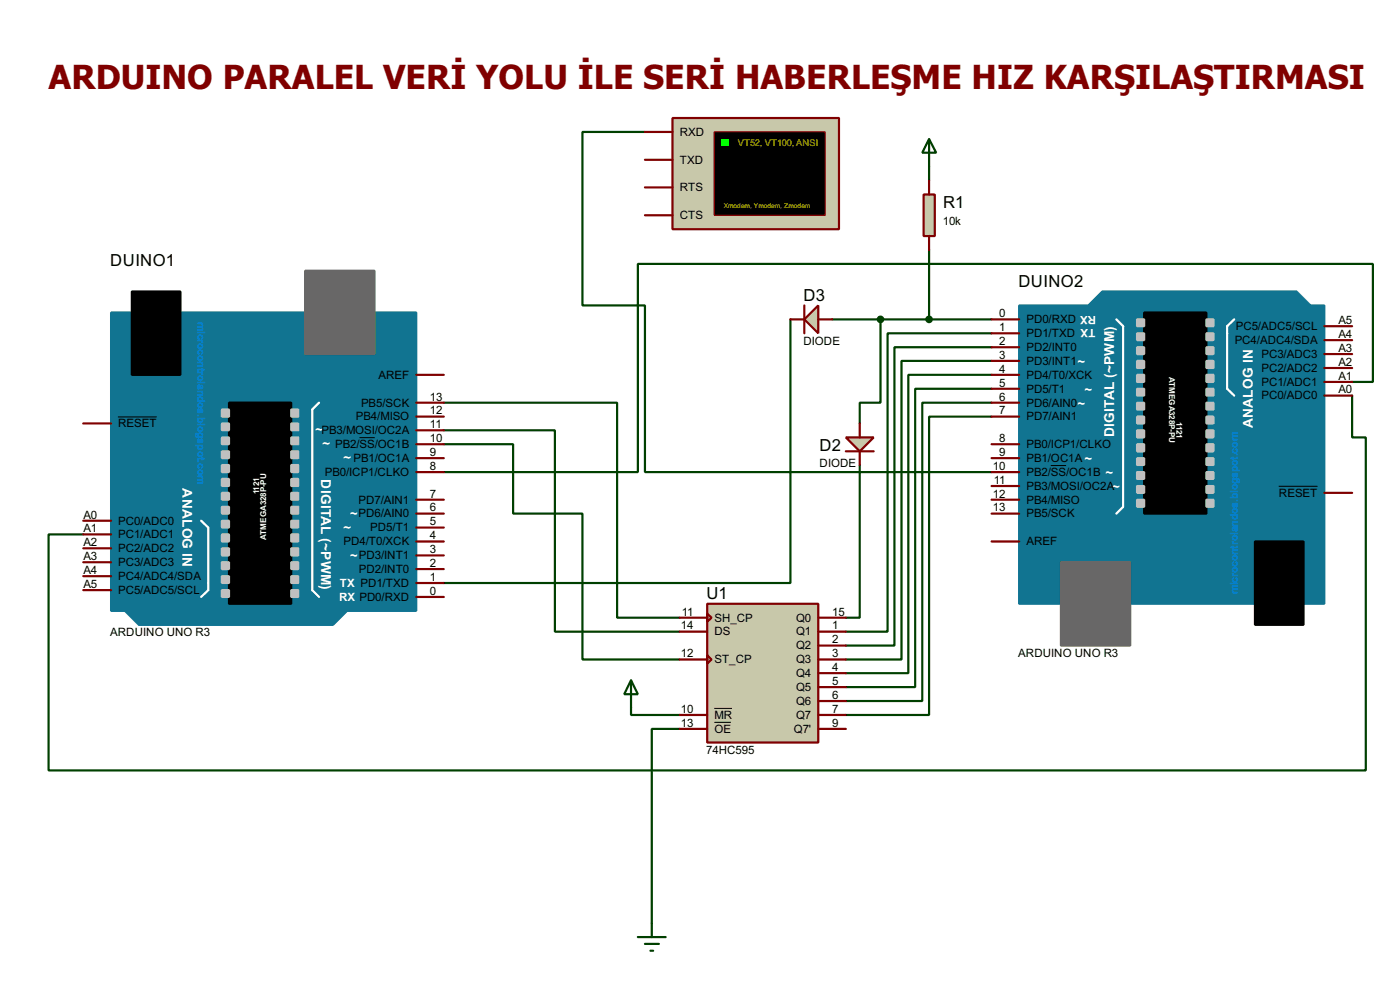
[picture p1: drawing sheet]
<svg xmlns="http://www.w3.org/2000/svg" width="256mm" height="180mm" viewBox="0 0 256 180" stroke-linecap="round" stroke-linejoin="round" font-family="sans-serif">
<g fill="none" stroke="#004000" stroke-width=".4">
<path d="M118.2 24.2h-11.5v31.7h11.5v30.5h63.5M170.2 30.5v2.6M144.8 58.5v48.2h-63.5M152.5 58.5h29.2M161.3 58.5v15.2h-3.8v3.8M170.2 45.8v12.7M81.3 73.7h31.8v39.4h11.4M81.3 78.8h20.4v36.8h22.8M181.7 61h-19.1v54.6h-7.6M181.7 63.6h-17.8v54.6h-8.9M181.7 66.1h-16.5v54.6h-10.2M181.7 68.6h-15.3v54.6h-11.4"/>
<path d="M181.7 71.2h-14v54.6h-12.7M181.7 73.7h-12.7v54.6h-14M181.7 76.3h-11.5v54.6h-15.2M247.7 69.9h3.8v-21.6h-134.6v38.1h-35.6M247.7 72.4v7.7h2.5v60.9h-241.3v-43.2h6.4M81.3 81.3h12.7v12.7h12.7v26.7h17.8M157.5 85.1v28h-2.5M115.6 129.6v1.3h8.9M124.5 133.4h-5.1v35.6"/>
</g>
<g fill="#117491" stroke="#117491" stroke-width=".4">
<path d="M22.9 111.8h40.7l-2.6 2.6h-35.5z" fill-rule="evenodd"/>
<path d="M202 53.4h35.5l2.6 2.5h-40.7z" fill-rule="evenodd"/>
</g>
<g fill="#117491" stroke="#117491" stroke-width=".4">
<path d="M20.4 57.2h55.9v54.6h-55.9z"/>
<path d="M186.7 55.9h55.9v54.6h-55.9z"/>
</g>
<g fill="#686767" stroke="#686767" stroke-width=".4">
<path d="M55.9 49.6h12.7v15.2h-12.7z"/>
<path d="M194.4 102.9h12.7v15.3h-12.7z"/>
</g>
<path d="M24.2 53.4h8.9v15.2h-8.9zM209.6 57.2h11.4v36.8h-11.4zM42 73.7h11.4v36.8h-11.4zM229.9 99.1h8.9v15.3h-8.9z" fill="#000" stroke="#000" stroke-width=".4"/>
<path d="M204.5 58.5l1.3 1.2v33.1l-1.3 1.2M226.1 58.5l-1.3 1.2v11.5l1.3 1.2M58.5 73.7l-1.3 1.3v33l1.3 1.3M36.9 95.3l1.3 1.3v11.4l-1.3 1.3" fill="none" stroke="#fff" stroke-width=".4"/>
<g fill="#c0c0c0" stroke="#c0c0c0" stroke-width=".4">
<path d="M53.4 75h1.3v1.3h-1.3z"/>
<path d="M53.4 77.5h1.3v1.3h-1.3z"/>
<path d="M53.4 80.1h1.3v1.2h-1.3z"/>
<path d="M53.4 82.6h1.3v1.3h-1.3z"/>
<path d="M53.4 85.1h1.3v1.3h-1.3z"/>
<path d="M53.4 87.7h1.3v1.3h-1.3z"/>
<path d="M53.4 90.2h1.3v1.3h-1.3z"/>
<path d="M53.4 92.8h1.3v1.2h-1.3z"/>
<path d="M53.4 95.3h1.3v1.3h-1.3z"/>
<path d="M53.4 97.8h1.3v1.3h-1.3z"/>
<path d="M53.4 100.4h1.3v1.3h-1.3z"/>
<path d="M53.4 102.9h1.3v1.3h-1.3z"/>
<path d="M53.4 105.5h1.3v1.2h-1.3z"/>
<path d="M53.4 108h1.3v1.3h-1.3z"/>
<path d="M40.7 75h1.3v1.3h-1.3z"/>
<path d="M40.7 77.5h1.3v1.3h-1.3z"/>
<path d="M40.7 80.1h1.3v1.2h-1.3z"/>
<path d="M40.7 82.6h1.3v1.3h-1.3z"/>
<path d="M40.7 85.1h1.3v1.3h-1.3z"/>
<path d="M40.7 87.7h1.3v1.3h-1.3z"/>
<path d="M40.7 90.2h1.3v1.3h-1.3z"/>
<path d="M40.7 92.8h1.3v1.2h-1.3z"/>
<path d="M40.7 95.3h1.3v1.3h-1.3z"/>
<path d="M40.7 97.8h1.3v1.3h-1.3z"/>
<path d="M40.7 100.4h1.3v1.3h-1.3z"/>
<path d="M40.7 102.9h1.3v1.3h-1.3z"/>
<path d="M40.7 105.5h1.3v1.2h-1.3z"/>
<path d="M40.7 108h1.3v1.3h-1.3z"/>
<path d="M208.3 91.5h1.3v1.3h-1.3z"/>
<path d="M208.3 89h1.3v1.2h-1.3z"/>
<path d="M208.3 86.4h1.3v1.3h-1.3z"/>
<path d="M208.3 83.9h1.3v1.2h-1.3z"/>
<path d="M208.3 81.3h1.3v1.3h-1.3z"/>
<path d="M208.3 78.8h1.3v1.3h-1.3z"/>
<path d="M208.3 76.3h1.3v1.2h-1.3z"/>
<path d="M208.3 73.7h1.3v1.3h-1.3z"/>
<path d="M208.3 71.2h1.3v1.2h-1.3z"/>
<path d="M208.3 68.6h1.3v1.3h-1.3z"/>
<path d="M208.3 66.1h1.3v1.3h-1.3z"/>
<path d="M208.3 63.6h1.3v1.2h-1.3z"/>
<path d="M208.3 61h1.3v1.3h-1.3z"/>
<path d="M208.3 58.5h1.3v1.2h-1.3z"/>
<path d="M221 91.5h1.3v1.3h-1.3z"/>
<path d="M221 89h1.3v1.2h-1.3z"/>
<path d="M221 86.4h1.3v1.3h-1.3z"/>
<path d="M221 83.9h1.3v1.2h-1.3z"/>
<path d="M221 81.3h1.3v1.3h-1.3z"/>
<path d="M221 78.8h1.3v1.3h-1.3z"/>
<path d="M221 76.3h1.3v1.2h-1.3z"/>
<path d="M221 73.7h1.3v1.3h-1.3z"/>
<path d="M221 71.2h1.3v1.2h-1.3z"/>
<path d="M221 68.6h1.3v1.3h-1.3z"/>
<path d="M221 66.1h1.3v1.3h-1.3z"/>
<path d="M221 63.6h1.3v1.2h-1.3z"/>
<path d="M221 61h1.3v1.3h-1.3z"/>
<path d="M221 58.5h1.3v1.2h-1.3z"/>
</g>
<g fill="none" stroke="#800000" stroke-width=".4">
<path d="M181.7 58.5h5M242.6 59.7h5.1M15.3 77.5h5.1M76.3 78.8h5M76.3 76.3h5M76.3 73.7h5M76.3 68.6h5M181.7 76.3h5M181.7 73.7h5M181.7 68.6h5M181.7 61h5M181.7 63.6h5"/>
<path d="M181.7 66.1h5M181.7 71.2h5M242.6 62.3h5.1M242.6 64.8h5.1M242.6 67.4h5.1M242.6 69.9h5.1M242.6 72.4h5.1M15.3 97.8h5.1M15.3 95.3h5.1M76.3 99.1h5M76.3 96.6h5M76.3 94h5"/>
<path d="M76.3 91.5h5M76.3 86.4h5M76.3 83.9h5M76.3 81.3h5M181.7 99.1h5M181.7 94h5M181.7 91.5h5M181.7 86.4h5M181.7 83.9h5M181.7 81.3h5M181.7 89h5M242.6 90.2h5.1"/>
<path d="M15.3 108h5.1M15.3 105.5h5.1M15.3 102.9h5.1M15.3 100.4h5.1M76.3 109.3h5M76.3 106.7h5M76.3 104.2h5M76.3 101.7h5"/>
</g>
<path d="M21.6 76.3h7.1M65.9 80.1h2.8M192.5 85.2h2.8M234.3 89h7.1" fill="none" stroke="#000" stroke-width=".18"/>
<path d="M129.6 110.5h20.3v25.4h-20.3z" fill="#c8c8aa" stroke="#800000" stroke-width=".4"/>
<g fill="none" stroke="#800000" stroke-width=".4">
<path d="M124.5 113.1h5.1M124.5 115.6h5.1M129.6 112.3l.8 .8-.8 .7zM129.6 119.9l.8 .8-.8 .8zM149.9 113.1h5.1M149.9 115.6h5.1M149.9 118.2h5.1M124.5 120.7h5.1M124.5 130.9h5.1M124.5 133.4h5.1M149.9 120.7h5.1M149.9 123.2h5.1"/>
<path d="M149.9 125.8h5.1M149.9 128.3h5.1M149.9 130.9h5.1M149.9 133.4h5.1"/>
</g>
<path d="M130.9 129.7h3.2M130.9 132.2h3" fill="none" stroke="#000" stroke-width=".18"/>
<path d="M115.6 124.5l1.3 2.6h-2.5zM115.6 124.5v5.1M116.9 171.5h5.1M118.2 172.8h2.5M119.2 174h.5M119.4 169v2.5" fill="none" stroke="#004000" stroke-width=".4"/>
<path d="M155 80.1h5.1l-2.6 2.5z" fill="#c8c8aa" stroke="#800000" stroke-width=".4"/>
<path d="M157.5 77.5v2.6M155 82.6h5.1M157.5 82.6v2.5" fill="none" stroke="#800000" stroke-width=".4"/>
<path d="M147.4 58.5l2.5-2.6v5.1z" fill="#c8c8aa" stroke="#800000" stroke-width=".4"/>
<path d="M144.8 58.5h2.6M147.4 55.9v5.1M149.9 58.5h2.6" fill="none" stroke="#800000" stroke-width=".4"/>
<circle cx="161.3" cy="58.5" r=".5" fill="#004000" stroke="#004000" stroke-width=".4"/>
<path d="M170.2 25.5l1.3 2.5h-2.5zM170.2 25.5v5" fill="none" stroke="#004000" stroke-width=".4"/>
<path d="M169.2 35.6h2.1v7.6h-2.1z" fill="#c8c8aa" stroke="#800000" stroke-width=".4"/>
<path d="M170.2 33.1v2.5M170.2 43.2v2.6" fill="none" stroke="#800000" stroke-width=".4"/>
<circle cx="170.2" cy="58.5" r=".5" fill="#004000" stroke="#004000" stroke-width=".4"/>
<path d="M123.2 21.6h30.5v20.4h-30.5z" fill="#c8c8aa" stroke="#800000" stroke-width=".4"/>
<path d="M130.9 24.2h20.3v15.2h-20.3z" fill="#000" stroke="#800000" stroke-width=".25"/>
<path d="M132.1 25.5h1.3v1.2h-1.3z" fill="#0f0"/>
<path d="M118.2 24.2h5M118.2 34.3h5M118.2 29.3h5M118.2 39.4h5" fill="none" stroke="#800000" stroke-width=".4"/>
<text font-size="7.4" fill="#800000" x="8.9" y="16.3">ARDUINO PARALEL VERİ YOLU İLE SERİ HABERLEŞME HIZ KARŞILAŞTIRMASI</text>
<g font-size="3.4">
<text x="172.8" y="38.1">R1</text>
<text x="20.2" y="48.7">DUINO1</text>
<text x="186.6" y="52.6">DUINO2</text>
<text x="147.2" y="55.1">D3</text>
<text x="150.2" y="82.6">D2</text>
<text x="129.4" y="109.7">U1</text>
</g>
<g font-size="2.8" fill="#fff">
<text x="204.1" y="80" transform="rotate(-90 204.1 80)">DIGITAL (~PWM)</text>
<text x="229.5" y="78.3" transform="rotate(-90 229.5 78.3)">ANALOG IN</text>
<text x="33.5" y="89.4" transform="rotate(90 33.5 89.4)">ANALOG IN</text>
<text x="58.8" y="87.7" transform="rotate(90 58.8 87.7)">DIGITAL (~PWM)</text>
</g>
<g font-size="2.7" fill="#fff">
<text x="198.8" y="65.3" transform="rotate(-180 198.8 65.3)">~</text>
<text x="200.1" y="70.4" transform="rotate(-180 200.1 70.4)">~</text>
<text x="198.8" y="73" transform="rotate(-180 198.8 73)">~</text>
<text x="57.8" y="79.5">~</text>
<text x="59.1" y="82.1">~</text>
<text x="200.1" y="83.1" transform="rotate(-180 200.1 83.1)">~</text>
<text x="62.9" y="84.6">~</text>
<text x="203.9" y="85.7" transform="rotate(-180 203.9 85.7)">~</text>
<text x="205.2" y="88.2" transform="rotate(-180 205.2 88.2)">~</text>
<text x="64.2" y="94.8">~</text>
<text x="62.9" y="97.3">~</text>
<text x="64.2" y="102.4">~</text>
</g>
<g font-size="2.4">
<text x="124.5" y="24.9">RXD</text>
<text x="124.5" y="30">TXD</text>
<text x="124.5" y="35">RTS</text>
<text x="124.5" y="40.1">CTS</text>
<text x="172.7" y="41.1">10k</text>
<text x="183.1" y="58.1">0</text>
<text x="188" y="59.2">PD0/RXD</text>
<text x="245.2" y="59.3">A5</text>
<text x="147.2" y="63.1">DIODE</text>
<text x="183.1" y="60.6">1</text>
<text x="183.1" y="63.1">2</text>
<text x="183.1" y="65.6">3</text>
<text x="188" y="61.7">PD1/TXD</text>
<text x="188" y="64.2">PD2/INT0</text>
<text x="226.2" y="63">PC4/ADC4/SDA</text>
<text x="226.4" y="60.4">PC5/ADC5/SCL</text>
<text x="231.1" y="65.5">PC3/ADC3</text>
<text x="245.2" y="61.9">A4</text>
<text x="245.2" y="64.4">A3</text>
<text x="69.3" y="69.3">AREF</text>
<text x="183.1" y="68.2">4</text>
<text x="183.1" y="70.8">5</text>
<text x="188" y="66.7">PD3/INT1</text>
<text x="188" y="69.3">PD4/T0/XCK</text>
<text x="188" y="71.9">PD5/T1</text>
<text x="231.1" y="68.1">PC2/ADC2</text>
<text x="231.1" y="70.6">PC1/ADC1</text>
<text x="245.2" y="67">A2</text>
<text x="245.2" y="69.5">A1</text>
<text x="245.2" y="72">A0</text>
<text x="65.2" y="76.9">PB4/MISO</text>
<text x="66.1" y="74.4">PB5/SCK</text>
<text x="78.8" y="75.8">12</text>
<text x="78.8" y="73.3">13</text>
<text x="183.1" y="73.3">6</text>
<text x="183.1" y="75.8">7</text>
<text x="188" y="74.4">PD6/AIN0</text>
<text x="188" y="76.9">PD7/AIN1</text>
<text x="231.1" y="73.1">PC0/ADC0</text>
<text x="21.6" y="78.2">RESET</text>
<text x="58.9" y="79.5">PB3/MOSI/OC2A</text>
<text x="61.4" y="82">PB2/SS/OC1B</text>
<text x="78.8" y="83.5">9</text>
<text x="78.8" y="80.9">10</text>
<text x="78.8" y="78.3">11</text>
<text x="183.1" y="80.9">8</text>
<text x="183.1" y="83.5">9</text>
<text x="188" y="82">PB0/ICP1/CLKO</text>
<text x="59.5" y="87.1">PB0/ICP1/CLKO</text>
<text x="64.7" y="84.6">PB1/OC1A</text>
<text x="78.8" y="86">8</text>
<text x="150.1" y="85.6">DIODE</text>
<text x="181.9" y="86">10</text>
<text x="182" y="88.5">11</text>
<text x="188" y="84.6">PB1/OC1A</text>
<text x="188" y="87.1">PB2/SS/OC1B</text>
<text x="188" y="89.6">PB3/MOSI/OC2A</text>
<text x="15.3" y="94.9">A0</text>
<text x="65.7" y="94.7">PD6/AIN0</text>
<text x="65.7" y="92.2">PD7/AIN1</text>
<text x="78.8" y="93.6">6</text>
<text x="78.8" y="91.1">7</text>
<text x="181.9" y="91.1">12</text>
<text x="181.9" y="93.6">13</text>
<text x="188" y="92.2">PB4/MISO</text>
<text x="188" y="94.7">PB5/SCK</text>
<text x="234.3" y="90.9">RESET</text>
<text x="15.3" y="100">A2</text>
<text x="15.3" y="97.4">A1</text>
<text x="21.6" y="101.1">PC2/ADC2</text>
<text x="21.6" y="98.5">PC1/ADC1</text>
<text x="21.6" y="96">PC0/ADC0</text>
<text x="62.9" y="99.8">PD4/T0/XCK</text>
<text x="67.8" y="97.3">PD5/T1</text>
<text x="78.8" y="101.2">3</text>
<text x="78.8" y="98.7">4</text>
<text x="78.8" y="96.2">5</text>
<text x="188" y="99.8">AREF</text>
<text x="15.3" y="107.6">A5</text>
<text x="15.3" y="105.1">A4</text>
<text x="15.3" y="102.5">A3</text>
<text x="21.6" y="106.2">PC4/ADC4/SDA</text>
<text x="21.6" y="103.6">PC3/ADC3</text>
<text x="65.7" y="104.9">PD2/INT0</text>
<text x="65.7" y="102.4">PD3/INT1</text>
<text x="78.8" y="106.3">1</text>
<text x="78.8" y="103.8">2</text>
<text x="21.6" y="108.7">PC5/ADC5/SCL</text>
<text x="78.8" y="108.9">0</text>
<text x="124.9" y="112.7">11</text>
<text x="130.9" y="113.8">SH_CP</text>
<text x="145.8" y="113.8">Q0</text>
<text x="152.5" y="112.7">15</text>
<text x="20.2" y="116.5">ARDUINO UNO R3</text>
<text x="124.8" y="115.2">14</text>
<text x="130.9" y="116.3">DS</text>
<text x="145.8" y="116.3">Q1</text>
<text x="145.8" y="118.9">Q2</text>
<text x="152.5" y="115.2">1</text>
<text x="152.5" y="117.8">2</text>
<text x="124.8" y="120.3">12</text>
<text x="130.9" y="121.4">ST_CP</text>
<text x="145.8" y="121.4">Q3</text>
<text x="145.8" y="123.9">Q4</text>
<text x="152.5" y="120.3">3</text>
<text x="152.5" y="122.8">4</text>
<text x="152.5" y="125.4">5</text>
<text x="186.5" y="120.3">ARDUINO UNO R3</text>
<text x="124.8" y="130.5">10</text>
<text x="130.9" y="131.6">MR</text>
<text x="145.8" y="126.5">Q5</text>
<text x="145.8" y="129">Q6</text>
<text x="145.8" y="131.6">Q7</text>
<text x="152.5" y="127.9">6</text>
<text x="152.5" y="130.5">7</text>
<text x="124.8" y="133">13</text>
<text x="130.9" y="134.1">OE</text>
<text x="145.4" y="134.1">Q7'</text>
<text x="152.5" y="133">9</text>
<text x="129.4" y="138">74HC595</text>
</g>
<g font-size="2.4" fill="#fff">
<text x="200.8" y="57.8" transform="rotate(-180 200.8 57.8)">RX</text>
<text x="200.7" y="60.3" transform="rotate(-180 200.7 60.3)">TX</text>
<text x="62.2" y="107.4">TX PD1/TXD</text>
<text x="62.1" y="110">RX PD0/RXD</text>
</g>
<g font-size="2.2" fill="#0085e8">
<text x="36.2" y="58.9" transform="rotate(90 36.2 58.9)">microcontrolandos.blogspot.com</text>
<text x="226.8" y="108.8" transform="rotate(-90 226.8 108.8)">microcontrolandos.blogspot.com</text>
</g>
<text font-size="1.9" fill="#ff0" x="135.2" y="26.8">VT52, VT100, ANSI</text>
<g font-size="1.7" fill="#fff">
<text x="214.2" y="68.9" transform="rotate(90 214.2 68.9)">ATMEGA328P-PU</text>
<text x="215.5" y="77.2" transform="rotate(90 215.5 77.2)">1121</text>
<text x="47.4" y="90.5" transform="rotate(-90 47.4 90.5)">1121</text>
<text x="48.8" y="98.8" transform="rotate(-90 48.8 98.8)">ATMEGA328P-PU</text>
</g>
<text font-size="1.4" fill="#ff0" x="132.6" y="38.1">Xmodem, Ymodem, Zmodem</text>
</svg>
